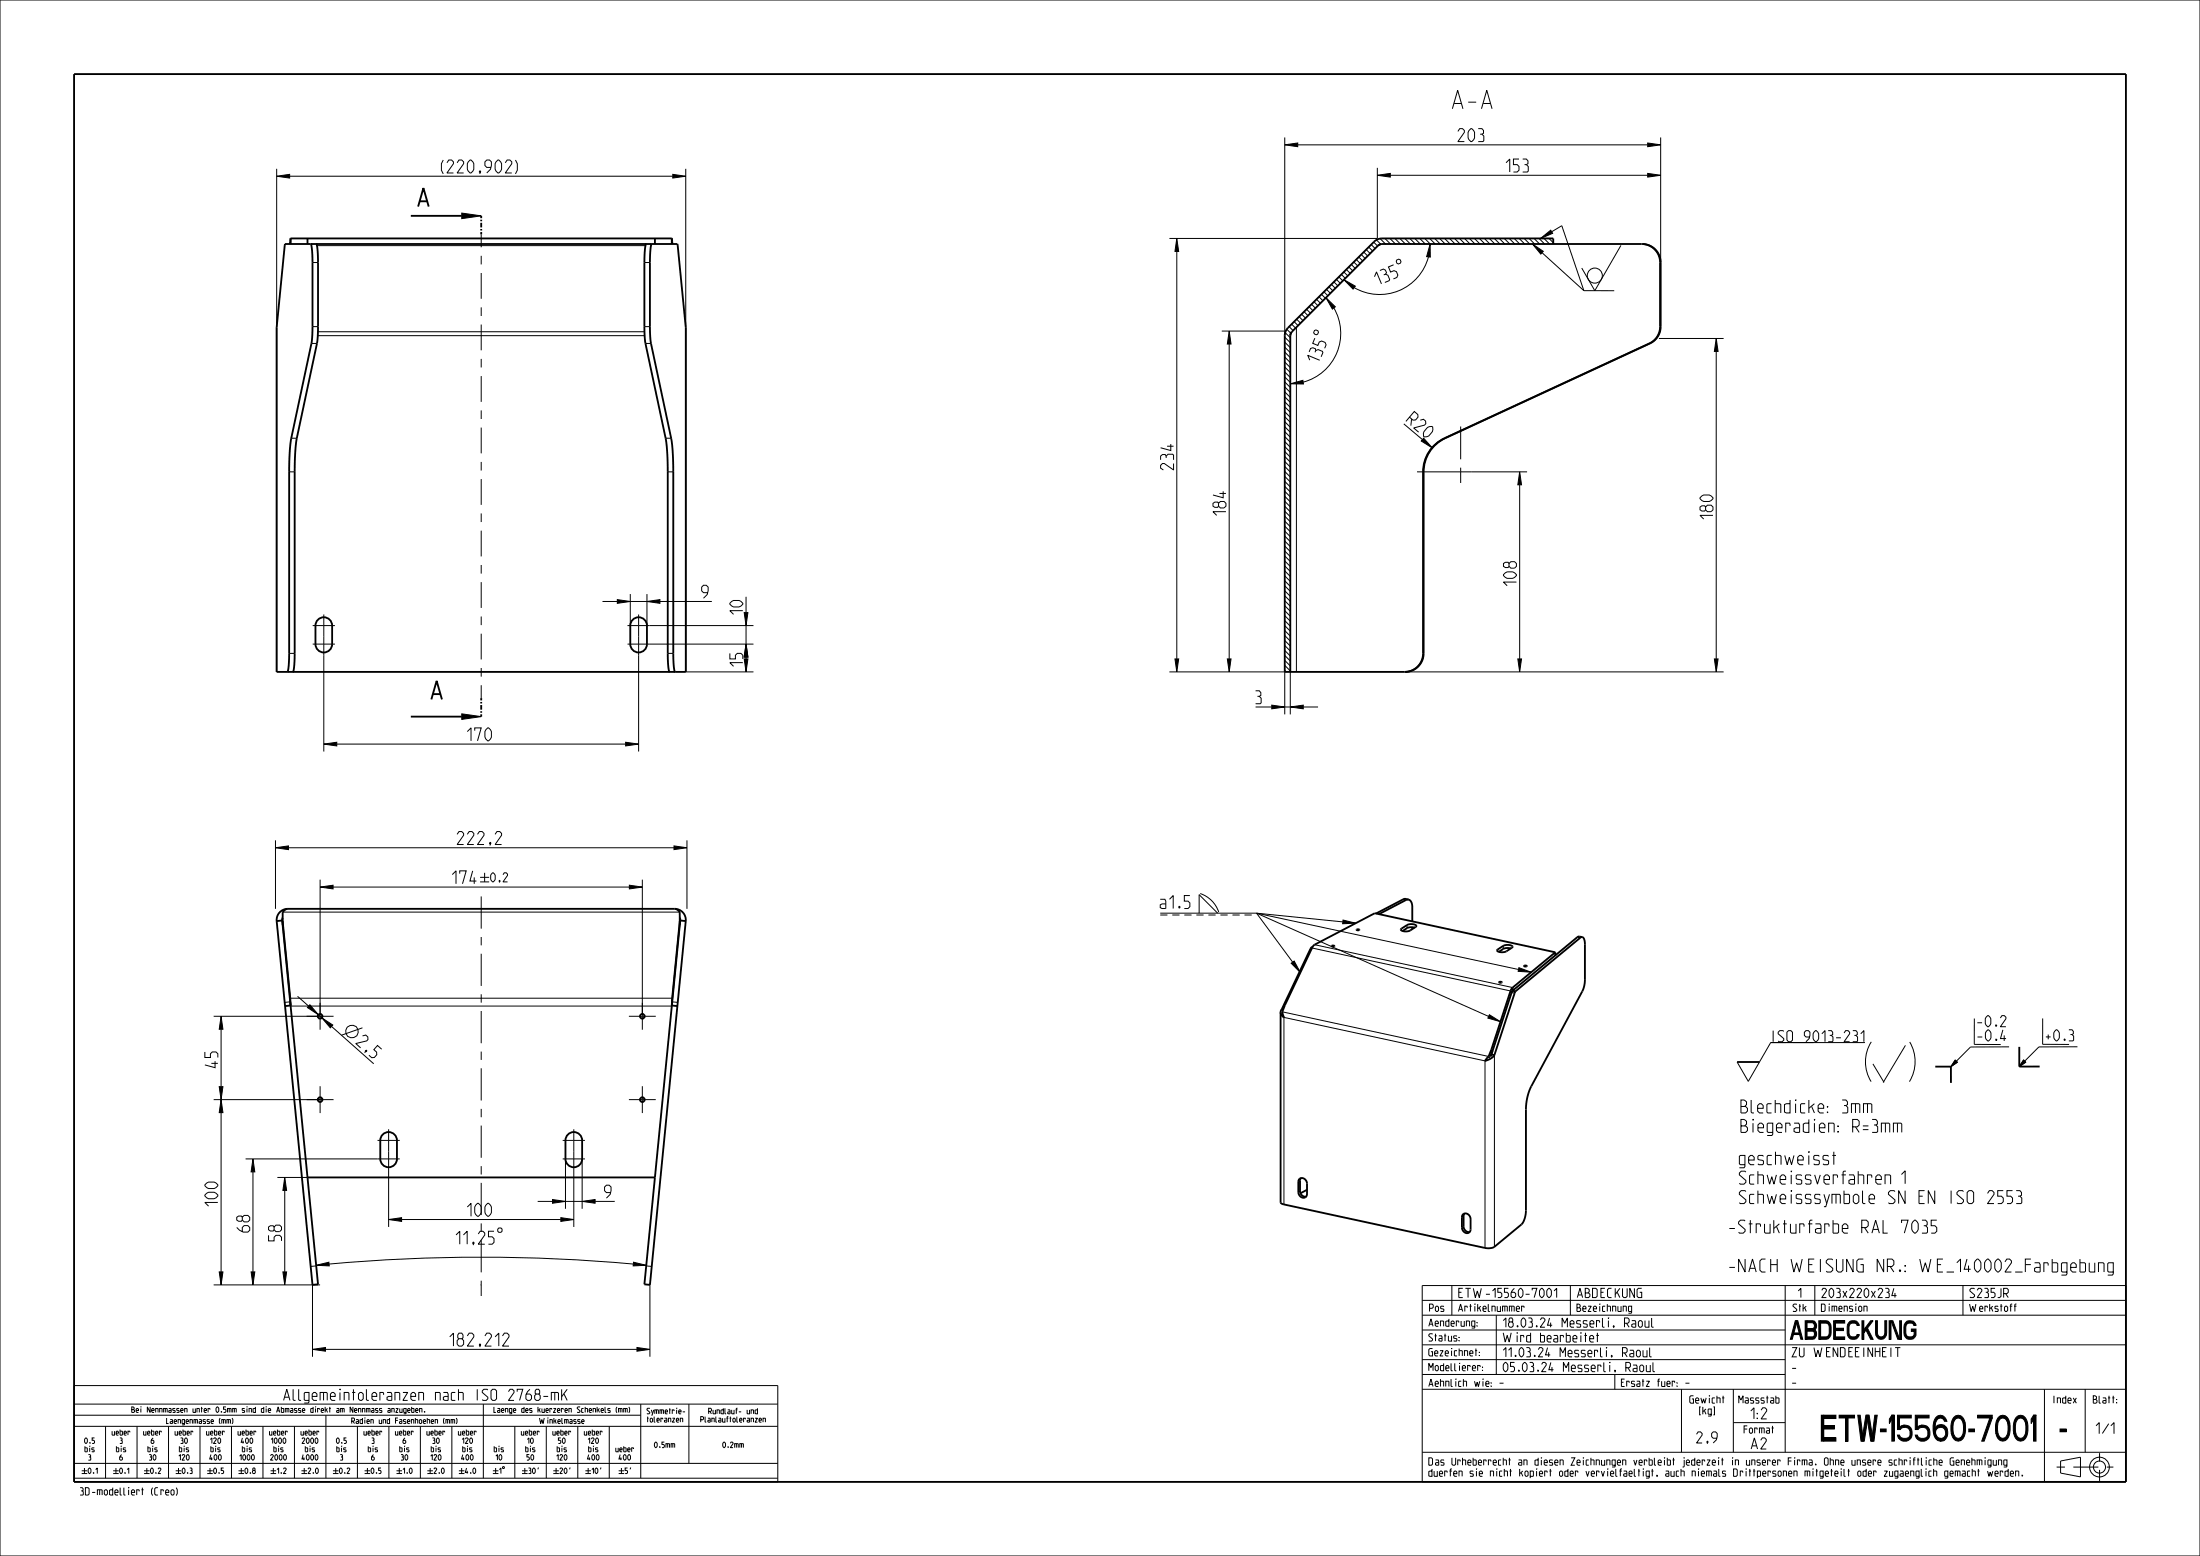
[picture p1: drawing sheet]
<svg xmlns="http://www.w3.org/2000/svg" width="594mm" height="420mm" viewBox="0 0 594 420" stroke-linecap="round" stroke-linejoin="round" font-family="sans-serif">
<g fill="#000">
<path d="M346.9 39.1l3.5-.5v1zM444.9 38.6l3.5 .5-3.5 .5zM74.7 47.6l3.5-.5v1zM124.7 57.5l5.2 .8-5.2 .7zM181.7 47.1l3.5 .5-3.5 .5zM371.9 47.3l3.5-.5v1zM444.9 46.8l3.5 .5-3.5 .5zM317.7 64.4l.5 3.5h-1zM362.9 75.5l3 1.7-.6 .8zM386.1 65.9l.1 3.5-1-.1zM413.8 65.9l2.9 1.9-.7 .8zM416 64.4l2.7-2.3 .5 .9z"/>
<path d="M331.9 89.4l.5 3.5h-1zM358 80.4l2.5 2.4-.8 .6zM463.4 91.4l.5 3.5h-1zM348.4 103.6l3.4-.9 .1 .9zM384.4 118.3l2.3 2.6-3-1.9zM410.3 127.4l.5 3.5h-1zM166.7 161.9l3.5 .5-3.5 .5zM174.7 162.4l3.5-.5v1zM200.9 165.4h1l-.5 3.5zM124.7 192.7l5.2 .7-5.2 .8zM200.9 177.9h1l-.5 3.5zM317.2 177.9h1l-.5 3.5z"/>
<path d="M331.4 177.9h1l-.5 3.5zM343.4 190.3l3.5 .5-3.5 .5zM348.4 190.8l3.5-.5v1zM409.8 177.9h1l-.5 3.5zM462.9 177.9h1l-.5 3.5zM87.4 200.8l3.5-.5v1zM168.9 200.3l3.5 .5-3.5 .5zM74.4 228.8l3.5-.5v1zM86.4 239.4l3.5-.5v1zM169.9 238.9l3.5 .5-3.5 .5zM182 228.3l3.5 .5-3.5 .5zM362.6 248.3l3.5 .9-3.6 .1z"/>
<path d="M59.7 274.3l.5 3.5h-1zM83.7 271.2l2.3 2.7-3-1.9zM86.9 274.7l2.9 2-.6 .7zM348.6 260l.8-.6 1.7 3.1zM402.1 273.9l3 1.9-3.4-1zM410.1 261.2l3.3 1.2-3.5-.2zM59.2 293.3h1l-.5 3.5zM59.7 296.8l.5 3.5h-1zM527.9 286.1l.6 .6-1.8 1.2zM546.4 286.1l.5 .6-1.7 1.2zM68.3 312.8l.5 3.5h-1zM76.9 317.8l.5 3.5h-1z"/>
<path d="M104.9 329.2l3.5-.5v1zM149.2 323.8l3.5 .5-3.5 .5zM151.4 328.7l3.5 .5-3.5 .5zM157.2 324.3l3.5-.5v1zM59.2 343.3h1l-.5 3.5zM67.8 343.3h1l-.5 3.5zM76.4 343.3h1l-.5 3.5zM85.4 341.5l3.4-.8 .1 1zM171.1 340.7l3.4 .8-3.5 .2zM84.4 364.2l3.5-.5v1zM172 363.7l3.5 .5-3.5 .5z"/>
</g>
<g fill="none" stroke="#000" stroke-width=".27">
<path d="M0 0h594v420h-594zM346.9 39.1l3.5-.5v1zM346.9 37.1v53.5M350.4 39.1h94.5M444.9 38.6l3.5 .5-3.5 .5zM448.4 37.1v33.8h-.2M74.7 47.6l3.5-.5v1zM74.7 45.6v135.8M78.2 47.6h103.5M124.7 57.5l5.2 .8-5.2 .7zM181.7 47.1l3.5 .5-3.5 .5zM185.2 45.6v135.8h18.2"/>
<path d="M371.9 47.3l3.5-.5v1zM371.9 45.3v19.1h-56.2M375.4 47.3h69.5M444.9 46.8l3.5 .5-3.5 .5zM78.4 65.2v.7M84.4 70.9h1.5M85.6 66.3h88.7M129.9 63.3v3.4M129.9 69.1v2.3M129.9 73.7v6.9M174 70.9h1.5M181.5 65.2v.7"/>
<path d="M317.7 64.4l.5 3.5h-1zM317.7 67.9v110M356.8 79.4l1.1 1.1M357.5 78.8l1 1M358.1 78.1l1.1 1.1M358.8 77.4l1.1 1.1M359.5 76.8l1 1M360.2 76.1l1 1M360.8 75.4l1.1 1.1M361.5 74.7l1.1 1.1M362.2 74.1l1 1M362.8 73.4l1.1 1.1"/>
<path d="M362.9 75.5l3 1.7-.6 .8zM363.5 72.7l1.1 1.1M364.2 72.1l1 1M364.9 71.4l1 1.1M365.5 70.7l1.1 1.1M366.2 70l1.1 1.1M366.9 69.4l1 1M367.5 68.7l1.1 1.1M368.2 68l1.1 1.1M368.9 67.4l1 1M369.5 66.7l1.1 1.1M370.2 66l1.1 1.1"/>
<path d="M370.9 65.3l1.1 1.1M371.1 74.7l.6-1.3 1.3 3.2M371.6 64.8l1.2 1.1M372.6 73l.9-.4 .6 .3 .3 .7-.3 .4M372.6 64.4l1.5 1.5M373.6 74.2l.5-.2 .6 .3 .5 1.1-.1 .4-1.2 .4M373.9 64.4l1.5 1.5M375.3 64.4l1.5 1.5M376.3 71.5l-1.4 .6 .6 1.3 .9-.3 .6 .2 .4 1-.3 .6-.9 .4M376.6 64.4l1.5 1.5M377.1 70.2l.6-.2 .3 .1 .3 .6-.2 .3-.5 .3-.4-.2-.2-.5zM378 64.4l1.5 1.5"/>
<path d="M379.3 64.4l1.5 1.5M380.6 64.4l1.5 1.5M382 64.4l1.5 1.5M383.3 64.4l1.5 1.5M384.7 64.4l1.5 1.5M385.7 69.3a13.6 13.6 0 0 1-20.1 8.3M386 64.4l1.5 1.5M386.1 65.9l.1 3.5-1-.1zM387.4 64.4l1.5 1.5M388.7 64.4l1.5 1.5M390 64.4l1.5 1.5M391.4 64.4l1.5 1.5"/>
<path d="M392.7 64.4l1.5 1.5M394.1 64.4l1.5 1.5M395.4 64.4l1.5 1.5M396.7 64.4l1.5 1.5M398.1 64.4l1.5 1.5M399.4 64.4l1.5 1.5M400.8 64.4l1.5 1.5M402.1 64.4l1.5 1.5M403.5 64.4l1.5 1.5M404.8 64.4l1.5 1.5M406.1 64.4l1.5 1.5M407.5 64.4l1.5 1.5"/>
<path d="M408.8 64.4l1.5 1.5M410.2 64.4l1.5 1.5M411.5 64.4l1.5 1.5M412.9 64.4l1.5 1.5M413.8 65.9l2.9 1.9-.7 .8zM414.2 64.4l1.5 1.5M415.5 64.4l1.5 1.5M416 64.4l2.7-2.3 .5 .9zM416.4 68.2l11.2 10.3M416.9 64.4l1.5 1.5M418.2 64.4l1.2 1.1M419 62.6l2.7-1.7 5.9 17.6"/>
<path d="M427.6 78.5h8.2M437.7 66.2l-7.1 12.3-3.5-6.1M84.1 92.7h1.5M84.4 88.2h1.5M85.8 90.6h88.3M85.8 89.5h88.2M129.9 83v2.3M129.9 87.6v7M129.9 96.9v2.3M174 88.2h1.5M174.3 92.7h1.5M329.9 89.4h17"/>
<path d="M331.9 89.4l.5 3.5h-1zM331.9 92.9v85M346.9 99.1l1.5 1.5M346.9 97.7l1.5 1.5M346.9 96.4l1.5 1.5M346.9 95l1.5 1.5M346.9 93.7l1.5 1.5M346.9 92.3l1.5 1.5M346.9 91l1.5 1.5M347 89.8l1.4 1.4M347.4 88.9l1.1 1.1M348.1 88.2l1 1"/>
<path d="M348.7 87.5l1.1 1.1M349.4 86.8l1.1 1.1M350 88.3v93.1M350.1 86.2l1 1M350.8 85.5l1 1M351.4 84.8l1.1 1.1M352.1 84.1l1.1 1.1M352.8 83.5l1 1M353.4 82.8l1.1 1.1M353.6 97.2l-.5-1.3 3.2 1.3M354.1 82.1l1.1 1.1M354.8 81.5l1 1"/>
<path d="M354.9 89.2l.4-.1 .5 .2 .2 .4-.2 .5-.4 .2-.6-.3-.1-.3zM355 91.3l-.6 1.4 1.4 .5 .4-.9 .7-.3 .9 .4 .2 .7-.3 .9M355 95.1l.2-.5 .7-.2 1.1 .4 .2 .4-.5 1.1M355.2 94.6v-.5l-.7-.2-.6 .2-.4 .9M355.5 80.8l1 1M356.1 80.1l1.1 1.1M358 80.4l2.5 2.4-.8 .6zM360.1 83.1a13.6 13.6 0 0 1-8.2 20.1M445.3 92.7h.2M447.9 91.4h17.5M448.2 88.2h.2M463.4 91.4l.5 3.5h-1z"/>
<path d="M463.4 94.9v83M78.6 118.3h1.5M129.9 101.5v7M129.9 110.8v2.3M129.9 115.4v7M179.7 118.3h1.5M346.9 119.2l1.5 1.5M346.9 117.8l1.5 1.5M346.9 116.5l1.5 1.5M346.9 115.2l1.5 1.5M346.9 113.8l1.5 1.5M346.9 112.5l1.5 1.5"/>
<path d="M346.9 111.1l1.5 1.5M346.9 109.8l1.5 1.5M346.9 108.5l1.5 1.5M346.9 107.1l1.5 1.5M346.9 105.8l1.5 1.5M346.9 104.4l1.5 1.5M346.9 103.1l1.5 1.5M346.9 101.7l1.5 1.5M346.9 100.4l1.5 1.5M348.4 103.6l3.4-.9 .1 .9zM384.4 118.3l2.3 2.6-3-1.9zM390 118.3h.2"/>
<path d="M394.4 115.1v8.9M78.1 127.4h1.5M129.9 124.7v2.3M129.9 129.3v7M129.9 138.6v2.3M180.3 127.4h1.5M346.9 139.3l1.5 1.5M346.9 138l1.5 1.5M346.9 136.6l1.5 1.5M346.9 135.3l1.5 1.5M346.9 134l1.5 1.5M346.9 132.6l1.5 1.5"/>
<path d="M346.9 131.3l1.5 1.5M346.9 129.9l1.5 1.5M346.9 128.6l1.5 1.5M346.9 127.2l1.5 1.5M346.9 125.9l1.5 1.5M346.9 124.6l1.5 1.5M346.9 123.2l1.5 1.5M346.9 121.9l1.5 1.5M346.9 120.5l1.5 1.5M382.6 127.4h29.7M394.4 126.2v4.2M410.3 127.4l.5 3.5h-1z"/>
<path d="M410.3 130.9v47M129.9 143.2v7M129.9 152.5v2.3M129.9 157.1v7M346.9 159.5l1.5 1.5M346.9 158.1l1.5 1.5M346.9 156.8l1.5 1.5M346.9 155.4l1.5 1.5M346.9 154.1l1.5 1.5M346.9 152.7l1.5 1.5M346.9 151.4l1.5 1.5M346.9 150.1l1.5 1.5"/>
<path d="M346.9 148.7l1.5 1.5M346.9 147.4l1.5 1.5M346.9 146l1.5 1.5M346.9 144.7l1.5 1.5M346.9 143.4l1.5 1.5M346.9 142l1.5 1.5M346.9 140.7l1.5 1.5M78.1 176.4h1.5M84.4 173.9h6M84.4 168.9h6M87.4 165.9v36.9M129.9 166.4v2.3"/>
<path d="M129.9 171v7M162.7 162.4h4M166.7 161.9l3.5 .5-3.5 .5zM169.4 173.9h34M169.4 168.9h34M170.2 162.4h4.5M170.2 160.4v8.5M172.4 165.9v36.9M174.7 162.4l3.5-.5v1zM174.7 160.4v8.5M178.2 162.4h14M180.3 176.4h1.5"/>
<path d="M200.9 177.9h1l-.5 3.5zM200.9 165.4h1l-.5 3.5zM201.4 168.9v5M201.4 177.4v4M317.2 177.9h1l-.5 3.5zM331.4 177.9h1l-.5 3.5zM346.9 179.6l1.5 1.5M346.9 178.3l1.5 1.5M346.9 176.9l1.5 1.5M346.9 175.6l1.5 1.5M346.9 174.2l1.5 1.5M346.9 172.9l1.5 1.5"/>
<path d="M346.9 171.5l1.5 1.5M346.9 170.2l1.5 1.5M346.9 168.9l1.5 1.5M346.9 167.5l1.5 1.5M346.9 166.2l1.5 1.5M346.9 164.8l1.5 1.5M346.9 163.5l1.5 1.5M346.9 162.1l1.5 1.5M346.9 160.8l1.5 1.5M384.2 176.4h.2M409.8 177.9h1l-.5 3.5zM462.9 177.9h1l-.5 3.5z"/>
<path d="M124.7 192.7l5.2 .7-5.2 .8zM129.9 180.3v2.3M129.9 185v3.4M315.7 181.4h31.2v11.4M339 190.8h4.4M343.4 190.3l3.5 .5-3.5 .5zM346.9 180.9l.4 .5M346.9 190.8h1.5M348.4 190.8l3.5-.5v1zM348.4 181.4v11.4M351.9 190.8h4M379.3 181.4h86.1"/>
<path d="M87.4 200.8l3.5-.5v1zM90.9 200.8h78M168.9 200.3l3.5 .5-3.5 .5zM74.4 228.8l3.5-.5v1zM74.4 226.8v18.5M77.9 228.8h104.1M86.4 239.4l3.5-.5v1zM86.4 237.4v36.1M89.9 239.4h80M129.6 236.8h2.5M129.6 238h2.5M169.9 238.9l3.5 .5-3.5 .5z"/>
<path d="M173.4 237.4v36.1M182 228.3l3.5 .5-3.5 .5zM185.5 226.8v18.5M76.3 246.2h107.2M313.3 247h1.9M313.3 246.5h26M316.5 247h2M319.8 247h1.9M323 247h2M323.8 241.5l5 5M324.1 241.2a7.9 7.9 0 0 1 5 5M326.3 247h1.9"/>
<path d="M329.5 247h2M332.8 247h1.9M336 247h2M339.3 246.5l70.7 15.2M339.3 246.5l62.6 27.9M339.3 246.5l23.3 2.3M339.3 246.5l9.7 13.2M353.8 256.1l.3 .1M354.3 255.9l53.5 11.6 .4 .4M354.9 255l53.5 11.6M362.6 248.3l3.5 .9-3.6 .1zM378.4 250.7v.5"/>
<path d="M378.8 242.8l.8 .2M379.9 249.7v.8M404.4 256.3v.5M405.9 255.3v.8M425.9 253l.8 .1M57.7 274.3h27.9M59.7 274.3l.5 3.5h-1zM59.7 277.8v15.5M78.4 270.4l-1.5 .2M78.4 270.5v-1.1h103.1v1.1M78.5 271.6h102.9M80.3 268.9l3 2.7"/>
<path d="M83.7 271.2l2.3 2.7-3-1.9zM86 273.9l.9 .8M86.9 274.7l2.9 2-.6 .7zM89.5 277.1l11.4 10M97.9 277.4l-5.7 2M181.5 270.4l1.5 .2M346.2 273.1l55.7 12.1M348.6 260l.8-.6 1.7 3.1zM402.1 273.9l3 1.9-3.4-1zM408.1 267.9l.9 .2M410.1 261.2l3.3 1.2-3.5-.2zM533.1 274.9v7h7.1"/>
<path d="M551.5 274.9v7h7.2M57.7 296.8h28.7M59.2 293.3h1l-.5 3.5zM59.7 296.8l.5 3.5h-1zM59.7 296.8v50M403.5 284.8v51.7M503.5 281.4h-25.4l-6.1 10.5-3-5.2M505.2 281.2a10.1 10.1 0 0 0 0 10.8M505.7 287.2l3 5M514.5 282.2l-6 10M515.6 281.3a10.3 10.3 0 0 1 0 10.7M527.9 286.1l.6 .6-1.8 1.2z"/>
<path d="M542.5 282.6h-10.5l-5.2 5.3M546.4 286.1l.5 .6-1.7 1.2zM560.9 282.5l-10.4 .1-5.3 5.3M66.3 312.8h41.6M68.3 312.8l.5 3.5h-1zM68.3 316.3v27M74.9 317.8h8.1M76.9 317.8l.5 3.5h-1zM101.9 307.8h6M104.9 304.8v26.4M151.9 312.8h6M151.9 307.8h6"/>
<path d="M152.7 312.8v13.5M154.9 304.8v26.4M157.2 312.8v13.5M351 318.7l-.4 .3M76.9 321.3v22M104.9 329.2l3.5-.5v1zM108.4 329.2h43M123.1 333.3l1-1v3.5M125.1 333.3l1-1v3.5M127.7 335.3l.3 .1-.2 .3-.2-.1zM128 335.5l-.3 .6M129.1 333.1l.5-.8h.8l.5 .5v.5l-1.8 2.5h1.8"/>
<path d="M133.4 332.3h-1.5v1.5h1l.5 .5v1l-.5 .5h-1M134.4 331.8l.3-.3h.6l.3 .3v.5l-.3 .3h-.6l-.3-.3zM145.2 324.3h4M149.2 323.8l3.5 .5-3.5 .5zM151.4 328.7l3.5 .5-3.5 .5zM152.7 324.3h4.5M157.2 324.3l3.5-.5v1zM160.7 324.3h5.3M346.7 325.1v-50.5l54.3 11.8v50.4M351 321.5l-.4 .3M395.2 328.3l-.5 .2M395.2 331l-.5 .3"/>
<path d="M57.7 346.8h28.7M59.2 343.3h1l-.5 3.5zM67.8 343.3h1l-.5 3.5zM76.4 343.3h1l-.5 3.5zM84.4 346.8v19.4M85.4 341.5l3.4-.8 .1 1zM85.4 341.7l-1.5 .1M88.8 341.2a454.7 454.7 0 0 1 82.2 0M171.1 340.7l3.4 .8-3.5 .2zM174.5 341.7l1.5 .1M175.5 346.8v19.4M384 347h190v53h-190z"/>
<path d="M384 359h98M384 355h190M384 351h190M392 347v8M404 355v16M424 347v8M482 347v45M490 347v8M530 347v8M20 374h190v26h-190zM20 379h190M84.4 364.2l3.5-.5v1z"/>
<path d="M87.9 364.2h84.1M130.5 379v20M172 363.7l3.5 .5-3.5 .5zM173 379v20M186 379v16M384 375h190M384 371h98M384 367h98M384 363h190M436 371v4M454 375v17M468 375v17"/>
<path d="M552 375v25M563 375v17M20 399h190M20 395h190M20 385h190M20 382h153M22.1 397h1.5M22.1 397.7h1.5M22.8 396.2v1.5M24.1 396.2l.5 .5v.6l-.4 .4-.4-.4v-.6zM25.2 397.5l.1 .2zM25.8 396.7l.5-.5v1.5"/>
<path d="M28.5 385v14M30.6 397h1.5M30.6 397.7h1.5M31.3 396.2v1.5M32.4 396.5l.3-.3 .4 .5v.6l-.4 .4-.4-.4zM33.7 397.5l.1 .2zM34.3 396.7l.5-.5v1.5M37 385v14M38.9 397h1.5M38.9 397.7h1.5M39.6 396.2v1.5M40.7 396.5l.4-.3 .3 .5v.6l-.3 .4-.5-.4z"/>
<path d="M42.1 397.5v.2zM42.7 396.6l.2-.4 .5 .3-.7 1.2h.7M45.5 385v14M47.4 397h1.5M47.4 397.7h1.5M48.2 396.2v1.5M49.3 396.5l.3-.3 .3 .5v.6l-.3 .4-.4-.4zM50.6 397.5l.1 .2zM51.2 396.2h.5l.1 .3-.1 .4M51.4 396.9l.5 .2v.5l-.7 .1M54 385v14M55.9 397h1.5"/>
<path d="M55.9 397.7h1.5M56.7 396.2v1.5M58 396.2l.4 .5v.6l-.3 .4-.4-.4v-.6zM59.1 397.5l.1 .2zM60.4 396.2h-.7v.7h.5l.2 .2v.4l-.2 .2h-.5M62.5 385v14M64.4 397h1.5M64.4 397.7h1.5M65.1 396.2v1.5M66.5 396.2l.4 .5v.6l-.3 .4-.5-.4v-.6zM67.6 397.5v.2zM68.4 396.9l-.1-.4 .4-.3 .2 .3-.2 .4 .2 .2v.4l-.2 .2-.5-.2v-.4l.5-.2"/>
<path d="M71 385v14M73.1 397h1.5M73.1 397.7h1.5M73.8 396.2v1.5M74.8 396.7l.4-.5v1.5M75.9 397.5l.1 .2zM76.5 396.6l.2-.4 .6 .3-.8 1.2h.8M79.5 385v14M81.4 397h1.5M81.4 397.7h1.5M82.1 396.2v1.5M83.1 396.6l.3-.4 .5 .3-.8 1.2h.8"/>
<path d="M84.6 397.5v.2zM85.5 396.2l.4 .5v.6l-.3 .4-.4-.4v-.6zM88 382v17M89.9 397h1.5M89.9 397.7h1.5M90.6 396.2v1.5M92 396.2l.4 .5v.6l-.3 .4-.5-.4v-.6zM93.1 397.5v.2zM93.7 396.6l.2-.4 .5 .3-.7 1.2h.7M96.5 385v14M98.4 397h1.5M98.4 397.7h1.5"/>
<path d="M99.2 396.2v1.5M100.5 396.2l.4 .5v.6l-.3 .4-.4-.4v-.6zM101.6 397.5l.1 .2zM102.9 396.2h-.7v.7h.5l.2 .2v.4l-.2 .2h-.5M105 385v14M107.1 397h1.5M107.1 397.7h1.5M107.8 396.2v1.5M108.8 396.7l.4-.5v1.5M109.9 397.5l.1 .2zM110.8 396.2l.5 .5v.6l-.4 .4-.4-.4v-.6zM113.5 385v14"/>
<path d="M115.4 397h1.5M115.4 397.7h1.5M116.1 396.2v1.5M117.1 396.6l.3-.4 .5 .3-.8 1.2h.8M118.6 397.5v.2zM119.5 396.2l.4 .5v.6l-.3 .4-.4-.4v-.6zM122 385v14M123.9 397h1.5M123.9 397.7h1.5M124.6 396.2v1.5M126 396.2l-.4 1.2h.8M126.1 397v.7"/>
<path d="M127.1 397.5v.2zM127.8 396.5l.3-.3 .3 .5v.6l-.3 .4-.4-.4zM133.1 397h1.5M133.1 397.7h1.5M133.8 396.2v1.5M134.8 396.7l.5-.5v1.5M135.8 395.9l.4 .1-.1 .4-.4-.2zM139 385v14M140.9 397h1.5M140.9 397.7h1.5M141.7 396.2v1.5M142.7 396.2h.4l.2 .3-.2 .4"/>
<path d="M142.9 396.9l.4 .2v.5l-.6 .1M144.1 396.2l.4 .5v.6l-.3 .4-.4-.4v-.6zM145.4 396.1l-.2 .5M147.5 385v14M149.4 397h1.5M149.4 397.7h1.5M150.1 396.2v1.5M151.1 396.6l.3-.4 .5 .3-.8 1.2h.8M152.6 396.2l.5 .5v.6l-.3 .4-.5-.4v-.6zM153.9 396.1l-.1 .5M156 385v14M158.1 397h1.5"/>
<path d="M158.1 397.7h1.5M158.8 396.2v1.5M159.8 396.7l.4-.5v1.5M161 396.2l.4 .5v.6l-.3 .4-.4-.4v-.6zM162.3 396.1l-.2 .5M164.5 385v14M167 397h1.5M167 397.7h1.5M167.8 396.2v1.5M169.4 396.2h-.6v.7h.4l.2 .2v.4l-.2 .2h-.4M170.3 396.1l-.2 .5M384 392h190"/>
<path d="M556.4 394.4l5.3-1.1v5.3l-5.3-1z"/>
<circle cx="430.6" cy="74.4" r="2.03"/>
<circle cx="95" cy="278.4" r="1.72"/>
<circle cx="566.9" cy="396" r="2.66"/>
<circle cx="566.9" cy="396" r="1.64"/>
</g>
<g fill="none" stroke="#000" stroke-width=".5">
<path d="M20 20h554v380h-554zM110.9 58.3h13.8M112.9 55.8l1.4-5 1.4 5M113.4 54.3h1.9M129.9 58.3v.6M129.9 59.3v.4M77 65.9h105.9l2.3 22.6v92.9h-110.5v-92.9zM78.5 64.4l-.2 1.5M78.5 64.4v1.5M78.5 64.4h102.9M83 64.4v1.5M83.9 65.9a11.7 11.7 0 0 1 .5 5v17.7l-.2 3.4-5.6 26.3-.4 3.7-.1 5.4-.1 50.4a6.9 6.9 0 0 1-.4 3.6"/>
<path d="M85.4 65.9a11.7 11.7 0 0 1 .5 5v17.8l-.2 3.3-5.6 26.3-.4 3.7-.1 5.4-.1 50.4a7 7 0 0 1-.4 3.6M129.9 60.1v1.3M129.9 61.8v.4M129.9 62.6v.7M174.5 65.9h-.1a11.7 11.7 0 0 0-.4 5v17.7l.2 3.4 5.5 26.3 .4 3.7 .2 5.4v50.4a6.9 6.9 0 0 0 .5 3.6M176 65.9h-.1a11.7 11.7 0 0 0-.4 5v17.8l.2 3.3 5.5 26.3 .4 3.7 .2 5.4v50.4a7 7 0 0 0 .5 3.6M176.8 64.4v1.5M181.4 64.4l.2 1.5M181.4 64.4v1.5M372.1 66.3l-23.3 23.2-.4 1.1M372.9 65.9l-.8 .4M419.4 65.9v-1.5h-46.3l-.9 .1-1.2 .7-23.2 23.3-.8 1.2-.1 .9v90.8h32.5"/>
<path d="M443.4 65.9a5 5 0 0 1 4.8 5v17.3a5 5 0 0 1-2.9 4.5l-55.3 25.6a10 10 0 0 0-5.8 9.1v49a5 5 0 0 1-4.8 5M443.4 65.9h-70.3l-1 .4M443.4 65.9a5 5 0 0 1 5 5v17.3a5 5 0 0 1-2.9 4.5l-55.3 25.6a10 10 0 0 0-5.8 9.1v49a5 5 0 0 1-5 5M348.4 90.6v90.8M348.8 89.6l-.4 1M85.8 167.3a2.25 2.25 0 0 1 2.5-.5 2.25 2.25 0 0 1 1.4 2.1v5a2.25 2.25 0 0 1-2.3 2.2 2.25 2.25 0 0 1-2.2-2.2v-5l.1-.6zM170.8 167.3a2.25 2.25 0 0 1 2.5-.5 2.25 2.25 0 0 1 1.4 2.1v5a2.25 2.25 0 0 1-2.3 2.2 2.25 2.25 0 0 1-2.2-2.2v-5l.1-.6zM110.9 193.4h13.8M116.5 188.8l1.4-5 1.4 5M116.9 187.4h1.9M129.9 188.4v.7M129.9 189.5v.4"/>
<path d="M129.9 190.3v1.3M129.9 192v.4M129.9 192.8v.6M74.7 248.6l9.7 98.2 1.5-.1-2.9-28.9M76.2 248.5l2.3 22.9M76.2 248.5l-1.5 .1M76.3 248.6l6.7 69.2M76.3 248.6v1.1M76.3 247.7l-.1 .8M77.7 245.3a3 3 0 0 0-3 3.3M77.7 245.3l-.7 .2-.7 .7v2.4M77.7 245.3h104.5"/>
<path d="M182.2 245.3a3 3 0 0 1 3 3.3M182.2 245.3l.6 .2 .7 .7v2.4M183.5 247.7l.2 .8M183.5 248.6l-6.7 69.2M183.5 248.6v1.1M183.7 248.5l-2.3 22.9M183.7 248.5l1.5 .1M185.2 248.6l-9.7 98.2-1.5-.1 2.8-28.9M354.2 255.7l-8.1 16.7M354.2 255.7h.1M354.5 255.5l-.3 .2M359.6 255.3l.7 .1-.5 .1z"/>
<path d="M366.3 250.9l.7 .1-.4 .1zM378.3 250.7l1.8-1.1 1.6-.1a.51 .51 0 0 1 .7 .6l-1.9 1.2-1.6 .1a.51 .51 0 0 1-.6-.6zM380.3 242.8a1.87 1.87 0 0 1 1 2v3.9M380.3 242.8l-.7 .1-7.3 3.9M380.3 242.8l-.8-.2-.6 .1-7.4 3.9M381.3 250.3v.5M381.9 250.4h-1.6l-1.6 .9M404.3 256.4l1.8-1.2 1.6-.1a.51 .51 0 0 1 .7 .6l-1.9 1.2-1.6 .1a.51 .51 0 0 1-.7-.6zM407.9 256h-1.6l-1.6 .9M419.9 257l-48.7-10.5-16.5 8.7-7.8 16.1-.7 1.8 .5 1.5-.7-.6-.2-.8M419.9 257l-11.5 9.6M419.9 257v.9"/>
<path d="M427.2 252.9a1.71 1.71 0 0 1 .7 2v9.8l-.5 2.4-14 26.1a14.1 14.1 0 0 0-1.4 6.3v27.2l-.2 1.8-1 2-7.7 6.3-1.1 .1-1-.1-54.7-11.8-.5-.5v-51.3M427.2 252.9l-.5 .2-17.5 14.5M427.2 252.9l-.9-.1-.4 .2-17.5 14.4M78.4 270.5l.1 .9M78.5 271.4l-1.5 .2M181.4 271.4l1.5 .2M181.5 270.5l-.1 .9M346.1 272.4l-.3 .8M346.1 272.4l.4 .1M404.8 265.1h.7l-.5 .2zM408.2 267.9l-5.5 16.8M408.2 267.9h-.1"/>
<path d="M408.2 267.8v.1M408.4 267.5l-.2 .4M408.4 267.4h.1M408.4 267.4l.8 .2M408.4 266.6v.8M408.4 266.6l-.6 .9-5.1 15.8M409.2 267.6l-5.7 17.2M411.5 260.7l.7 .1-.4 .1zM401.4 286.1h.1M401.4 286.1l-.4 .3M401.5 286l-.1 .1M401.9 285.2l-.9 1.2"/>
<path d="M401.9 285.2l.3 .3M402.7 283.3l.3 .4-.6 1.5 .3-.5M402.7 283.3l-.8 1.9M402.7 284.7l.8 .1M403.5 284.8a3.9 3.9 0 0 1-2.5 1.6M469 286.7h6.1M522.5 287.9h4.2l.1 4.4M545.2 282.6v5.3h5.5M83 317.8h93.8M103.3 306.2a2.25 2.25 0 0 1 2.5-.5 2.25 2.25 0 0 1 1.4 2.1v5a2.25 2.25 0 0 1-2.3 2.3 2.25 2.25 0 0 1-2.2-2.3v-5l.1-.6zM153.3 306.2a2.25 2.25 0 0 1 2.5-.5 2.25 2.25 0 0 1 1.4 2.1v5a2.25 2.25 0 0 1-2.3 2.3 2.25 2.25 0 0 1-2.2-2.3v-5l.1-.6zM350.9 318.2a1.35 1.35 0 0 1 1.4 0 1.35 1.35 0 0 1 .6 1.3v2.8a1.14 1.14 0 0 1-1.2 1 1.14 1.14 0 0 1-1.1-1.1v-3.3z"/>
<path d="M351.2 318l-.2 .6v2.9a1.48 1.48 0 0 0 1.7 1.5M352.9 321.2l-1.8 .9M395 327.8a1.35 1.35 0 0 1 1.4 0 1.35 1.35 0 0 1 .7 1.3v2.7a1.14 1.14 0 0 1-1.2 1.1 1.14 1.14 0 0 1-1.1-1.1l-.1-3.3zM395.4 327.6l-.2 .6v2.8a1.48 1.48 0 0 0 1.6 1.5"/>
<circle cx="86.4" cy="274.3" r=".63"/>
<circle cx="173.4" cy="274.3" r=".63"/>
<circle cx="86.4" cy="296.8" r=".63"/>
<circle cx="173.4" cy="296.8" r=".63"/>
</g>
<path d="M555.3 396h15.3M566.9 392.2v7.5" fill="none" stroke="#000" stroke-width=".27" stroke-dasharray="2.3 2.3 6.8 2.3" stroke-linecap="butt"/>
<!-- layer: ACHSEN -->
<g fill="none" stroke="#000" stroke-width=".27">
<path d="M129.9 242v8.7M129.9 252.9v2.3M129.9 257.4v8.7M82.8 274.3h7.3M86.4 270.7v7.2M129.9 268.4v2.2M129.9 272.9v8.7M169.8 274.3h7.3M173.4 270.7v7.2M82.8 296.8h7.3M86.4 293.2v7.2M129.9 283.8v2.3"/>
<path d="M129.9 288.4v8.6M129.9 299.3v2.3M169.8 296.8h7.3M173.4 293.2v7.2M129.9 303.8v8.7M129.9 314.8v2.2M129.9 319.3v8.7M129.9 330.2v2.3M129.9 334.7v8.7M129.8 346.8h.1M129.9 345.7v4.1"/>
</g>
<g font-size="9.1">
<text x="468.7" y="389">ETW-15560-7001</text>
<text x="554.4" y="389">-</text>
</g>
<g font-size="6.5">
<text x="392.6" y="29.4">A-A</text>
<text x="483.4" y="361.5">ABDECKUNG</text>
</g>
<g font-size="4.6">
<text x="393.6" y="38.2">203</text>
<text x="119.2" y="46.7">(220,902)</text>
<text x="406.6" y="46.4">153</text>
<text x="379.6" y="113.7" transform="rotate(40 379.6 113.7)">R20</text>
<text x="316.9" y="126.9" transform="rotate(-90 316.9 126.9)">234</text>
<text x="331" y="139.1" transform="rotate(-90 331 139.1)">184</text>
<text x="462.5" y="140.1" transform="rotate(-90 462.5 140.1)">180</text>
<text x="189.4" y="161.5">9</text>
<text x="409.4" y="158.1" transform="rotate(-90 409.4 158.1)">108</text>
<text x="200.6" y="165.8" transform="rotate(-90 200.6 165.8)">10</text>
<text x="200.6" y="179.9" transform="rotate(-90 200.6 179.9)">15</text>
<text x="339" y="190">3</text>
<text x="126.2" y="200">170</text>
<text x="123.4" y="228">222,2</text>
<text x="122.1" y="238.6">174</text>
<text x="313.3" y="245.2">a1.5</text>
<text x="96.1" y="281.7" transform="rotate(42 96.1 281.7)">2,5</text>
<text x="58.8" y="288.2" transform="rotate(-90 58.8 288.2)">45</text>
<text x="469.4" y="300.4">Blechdicke: 3mm</text>
<text x="469.4" y="305.7">Biegeradien: R=3mm</text>
<text x="469" y="314.4">geschweisst</text>
<text x="163.2" y="323.4">9</text>
<text x="469" y="319.6">Schweissverfahren1</text>
<text x="58.8" y="325.6" transform="rotate(-90 58.8 325.6)">100</text>
<text x="126.2" y="328.3">100</text>
<text x="469" y="324.9">Schweisssymbole SN EN ISO 2553</text>
<text x="67.4" y="332.6" transform="rotate(-90 67.4 332.6)">68</text>
<text x="76" y="334.9" transform="rotate(-90 76 334.9)">58</text>
<text x="466.3" y="332.9">-StrukturfarbeRAL 7035</text>
<text x="466.3" y="343.4">-NACH WEISUNG NR.: WE_140002_Farbgebung</text>
<text x="121.4" y="363.3">182,212</text>
</g>
<g font-size="3.9">
<text x="477.6" y="281.2">ISO 9013-231</text>
<text x="533.3" y="277.1">-0.2</text>
<text x="533.3" y="281">-0.4</text>
<text x="551.8" y="281">+0.3</text>
<text x="72.9" y="378">Allgemeintoleranzen nach ISO 2768-mK</text>
<text x="471.5" y="383">1:2</text>
<text x="457.5" y="389.5">2,9</text>
<text x="565.3" y="387">1/1</text>
<text x="472.7" y="391.1">A2</text>
</g>
<g font-size="3.3">
<text x="393.4" y="350.2">ETW-15560-7001</text>
<text x="425.4" y="350.2">ABDECKUNG</text>
<text x="485" y="350.2">1</text>
<text x="491.4" y="350.2">203x220x234</text>
<text x="531.4" y="350.2">S235JR</text>
<text x="405.4" y="358.2">18.03.24 Messerli, Raoul</text>
<text x="405.4" y="362.2">Wird bearbeitet</text>
<text x="405.4" y="370.2">05.03.24</text>
<text x="405.4" y="366.2">11.03.24Messerli, Raoul</text>
<text x="422.1" y="370.2">Messerli, Raoul</text>
<text x="483.4" y="370.2">-</text>
<text x="483.4" y="366.2">ZU WENDEEINHEIT</text>
<text x="404.9" y="374.2">-</text>
<text x="455.1" y="374.2">-</text>
<text x="483.4" y="374.2">-</text>
</g>
<text font-size="3.2" x="132.5" y="238">0,2</text>
<g font-size="2.6">
<text x="385.7" y="354">Pos</text>
<text x="393.4" y="354">Artikelnummer</text>
<text x="425.4" y="354">Bezeichnung</text>
<text x="483.7" y="354">Stk</text>
<text x="491.4" y="354">Dimension</text>
<text x="531.4" y="354">Werkstoff</text>
<text x="385.4" y="358">Aenderung:</text>
<text x="385.4" y="366">Gezeichnet:</text>
<text x="385.4" y="362">Status:</text>
<text x="385.4" y="370">Modellierer:</text>
<text x="385.4" y="374.2">Aehnlich wie:</text>
<text x="437.4" y="374.2">Ersatz fuer:</text>
<text x="455.5" y="378.7">Gewicht</text>
<text x="457.9" y="381.7">[kg]</text>
<text x="468.8" y="378.7">Massstab</text>
<text x="553.6" y="378.7">Index</text>
<text x="563.8" y="378.7">Blatt:</text>
<text x="470.3" y="386.9">Format</text>
<text x="385.4" y="395.5">Das Urheberrecht an diesen Zeichnungen verbleibt jederzeit in unserer Firma.</text>
<text x="492.6" y="395.5">Ohne unsere schriftliche Genehmigung</text>
<text x="385.4" y="398.5">duerfen sie nicht kopiert oder vervielfaeltigt, auch niemals Drittpersonen</text>
<text x="487.4" y="398.5">mitgeteilt oder zugaenglich gemacht werden.</text>
<text x="21.2" y="403.6">3D-modelliert (Creo)</text>
</g>
<g font-size="2">
<text x="32.5" y="381.2">Bei Nennmassen unter 0.5mm sind die Abmasse direkt am Nennmass anzugeben.</text>
<text x="131.3" y="381.2">Laenge des kuerzeren Schenkels (mm)</text>
<text x="174.4" y="381.6">Symmetrie-</text>
<text x="174.4" y="383.9">toleranzen</text>
<text x="187.5" y="383.9">Planlauftoleranzen</text>
<text x="190.4" y="381.6">Rundlauf- und</text>
<text x="22.5" y="389.6">0.5</text>
<text x="29.8" y="387.4">ueber</text>
<text x="32.2" y="389.6">3</text>
<text x="38.3" y="387.4">ueber</text>
<text x="40.7" y="389.6">6</text>
<text x="44.1" y="384.2">Laengenmasse (mm)</text>
<text x="46.8" y="387.4">ueber</text>
<text x="48.6" y="389.6">30</text>
<text x="55.3" y="387.4">ueber</text>
<text x="56.5" y="389.6">120</text>
<text x="63.8" y="387.4">ueber</text>
<text x="65" y="389.6">400</text>
<text x="72.3" y="387.4">ueber</text>
<text x="72.9" y="389.6">1000</text>
<text x="80.8" y="387.4">ueber</text>
<text x="81.4" y="389.6">2000</text>
<text x="90.5" y="389.6">0.5</text>
<text x="93.5" y="384.2">Radien und Fasenhoehen (mm)</text>
<text x="97.8" y="387.4">ueber</text>
<text x="100.2" y="389.6">3</text>
<text x="106.3" y="387.4">ueber</text>
<text x="108.7" y="389.6">6</text>
<text x="114.8" y="387.4">ueber</text>
<text x="116.6" y="389.6">30</text>
<text x="123.3" y="387.4">ueber</text>
<text x="124.5" y="389.6">120</text>
<text x="140.3" y="387.4">ueber</text>
<text x="142.1" y="389.6">10</text>
<text x="145.3" y="384.2">Winkelmasse</text>
<text x="148.8" y="387.4">ueber</text>
<text x="150.6" y="389.6">50</text>
<text x="157.3" y="387.4">ueber</text>
<text x="158.5" y="389.6">120</text>
<text x="22.5" y="391.9">bis</text>
<text x="23.7" y="394.1">3</text>
<text x="31" y="391.9">bis</text>
<text x="32.2" y="394.1">6</text>
<text x="39.5" y="391.9">bis</text>
<text x="40.1" y="394.1">30</text>
<text x="48" y="391.9">bis</text>
<text x="48" y="394.1">120</text>
<text x="56.5" y="391.9">bis</text>
<text x="56.5" y="394.1">400</text>
<text x="64.4" y="394.1">1000</text>
<text x="65" y="391.9">bis</text>
<text x="72.9" y="394.1">2000</text>
<text x="73.5" y="391.9">bis</text>
<text x="81.4" y="394.1">4000</text>
<text x="82" y="391.9">bis</text>
<text x="90.5" y="391.9">bis</text>
<text x="91.7" y="394.1">3</text>
<text x="99" y="391.9">bis</text>
<text x="100.2" y="394.1">6</text>
<text x="107.5" y="391.9">bis</text>
<text x="108.1" y="394.1">30</text>
<text x="116" y="391.9">bis</text>
<text x="116" y="394.1">120</text>
<text x="124.5" y="391.9">bis</text>
<text x="124.5" y="394.1">400</text>
<text x="133" y="391.9">bis</text>
<text x="133.6" y="394.1">10</text>
<text x="141.5" y="391.9">bis</text>
<text x="142.1" y="394.1">50</text>
<text x="150" y="391.9">bis</text>
<text x="150" y="394.1">120</text>
<text x="158.5" y="391.9">bis</text>
<text x="158.5" y="394.1">400</text>
<text x="165.8" y="391.9">ueber</text>
<text x="167" y="394.1">400</text>
<text x="176.6" y="390.7">0.5mm</text>
<text x="195.1" y="390.7">0.2mm</text>
</g>
</svg>
